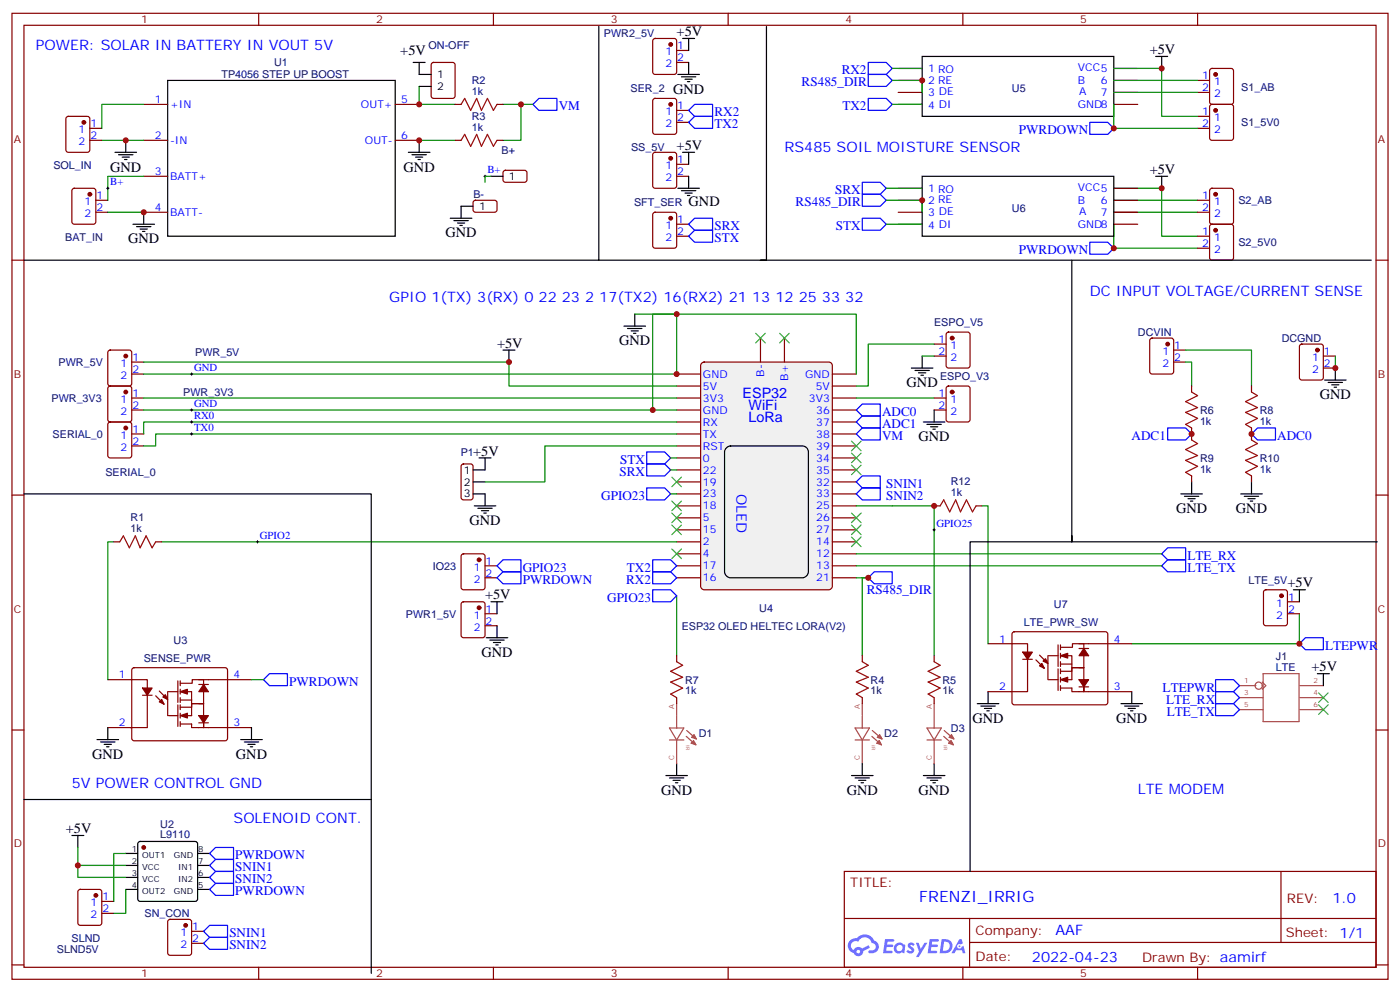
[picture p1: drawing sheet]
<svg xmlns="http://www.w3.org/2000/svg" width="412mm" height="292mm" viewBox="0 0 412 292" stroke-linecap="round" stroke-linejoin="round" font-family="sans-serif">
<g fill="none" stroke="#870000" stroke-width=".35">
<path d="M3.5 3.9h405.4v284.4h-405.4zM7.1 7.4h398.2v277.3h-398.2zM76.2 3.9v3.5M145.3 3.9v3.5M214.5 3.9v3.5M283.6 3.9v3.5M352.8 3.9v3.5M3.5 76.6h3.6M405.3 76.6h3.6M3.5 145.7h3.6M405.3 145.7h3.6M3.5 214.9h3.6"/>
<path d="M405.3 214.9h3.6M248.7 256.5h156.6v28.2h-156.6zM377.3 256.5v20.9M248.7 270.4h156.5M285.6 277.4h119.6M285.6 270.4v14.1M3.5 284h3.6M76.2 284.7v3.6M145.3 284.7v3.6M214.5 284.7v3.6M283.6 284.7v3.6M352.8 284.7v3.6"/>
<path d="M405.3 284h3.6"/>
</g>
<g fill="#5487ff">
<path d="M267.7 277.7a1.22 1.22 0 0 1 1.7 .2l-.4 .6a.47 .47 0 0 0-.3-.4 .47 .47 0 0 0-.5 .2l.1 .2a1.14 1.14 0 0 1 .8 1.8 1.14 1.14 0 0 1-1.9 0l-.2-.2 .5-.6 .7 .5a.29 .29 0 0 0 .3-.3 .29 .29 0 0 0-.2-.3 1.04 1.04 0 0 1-.6-1.7z"/>
<path d="M260.7 276.4h2.4l.3 .2-.2 .5-1.8 .1-.1 .8h1.5l.3 .4-.3 .4h-1.6l-.2 1.1h1.7l.2 .3-.2 .3-2.6 .1z"/>
<path d="M273.8 276.4h2.4l.3 .2-.1 .5-1.8 .1-.2 .8h1.6l.3 .4-.4 .4h-1.6l-.1 1.1h1.7l.2 .3-.2 .3-2.6 .1z"/>
<path d="M282.6 276.4h.7l.3 1.3-.6 .3a.69 .69 0 0 0-1 .3 .69 .69 0 0 0 .4 .9 .69 .69 0 0 0 .9-.6l.5-.2 .6 2.2h-.8l-.2-.9h-1.8l-.5 .9h-.8z"/>
<path d="M269.8 277.5h.8l.6 1.8 1.1-1.8h.9l-2.6 4.2h-.8l.9-1.5z"/>
<path d="M277.4 276.4l-.6 4.2h1.3a2.11 2.11 0 0 0 2.5-2.1 2.11 2.11 0 0 0-2.5-2.1zM278.1 277.2a1.39 1.39 0 0 1 1.7 1.4 1.39 1.39 0 0 1-1.8 1.3h-.3z"/>
<path d="M263.7 278.1a1.54 1.54 0 0 0-.1 2.1 1.54 1.54 0 0 0 2.2 .1l.6 .3 .3-2.3-.2-.3h-.4a1.49 1.49 0 0 0-2.4 .1zM264 279.1a.94 .94 0 0 1 1.8 0 .94 .94 0 0 1-1.8 0z"/>
<path d="M250.4 276.8a2.18 2.18 0 0 0 1.1 3.7 1.44 1.44 0 0 0 1.6 .9 1.44 1.44 0 0 0 1.2-1.4l2-1-.5-.8-1.9 1a1.47 1.47 0 0 0-2.4 .4 1.39 1.39 0 0 1-.7-1.9 1.39 1.39 0 0 1 2-.5 2.12 2.12 0 0 1 2.2-1.3 2.12 2.12 0 0 1 1.9 1.7 1.14 1.14 0 0 1 1.1 1.4 1.14 1.14 0 0 1-1.7 .7 .43 .43 0 0 0-.5 .4 .43 .43 0 0 0 .4 .5 1.98 1.98 0 0 0 2.5-1.2 1.98 1.98 0 0 0-1.2-2.6 3.1 3.1 0 0 0-5.3-.6l-.9 .1zM252.3 280.1a.55 .55 0 0 1 1.1 0 .55 .55 0 0 1-1.1 0z"/>
<circle cx="282.6" cy="278.5" r=".26"/>
</g>
<path d="M206.6 107l.8-.4h36.7l.9 .4 .2 .6v64.9l-.5 .9-.6 .2h-36.7l-.8-.5-.2-.6v-64.9z" fill="#f0f0f0" stroke="#870000" stroke-width=".35"/>
<g fill="none" stroke="#870000" stroke-width=".35">
<path d="M127.2 18.6l.5-.2h5.6l.7 .4 .1 9.5-.5 .6-5.9 .1-.6-.5-.1-9.4zM192.5 11.5l.5-.2h5.6l.7 .5v9.4l-.4 .7h-5.9l-.7-.5v-9.4zM199.3 14.9h3.5M199.3 18.4h3.5M19.6 34.5l.5-.2h5.7l.6 .4 .1 9.4-.5 .7h-5.9l-.6-.4-.1-9.4zM26.5 37.8h3.5M42.3 30.7h7.1M116.4 30.7h7.1M134.1 30.7h1.7M146.4 30.7h1.8M192.5 29.2l.5-.2h5.6l.7 .4v9.4l-.4 .7h-5.9l-.7-.4v-9.4zM199.3 32.5h3.5"/>
<path d="M199.3 36h3.5M264.6 30.7h7M264.6 23.7h7M264.6 27.2h7M264.6 20.1h7M328.1 30.7h7M328.1 23.7h7M328.1 27.2h7M328.1 20.1h7M352.8 37.8h3.5M352.8 23.7h3.5M352.8 27.2h3.5"/>
<path d="M352.8 34.3h3.5M356.5 30.9l.5-.2h5.7l.6 .5 .1 9.4-.5 .7h-5.9l-.6-.5-.1-9.4zM356.5 20.4l.5-.3h5.7l.6 .5 .1 9.4-.5 .7h-5.9l-.6-.4-.1-9.5zM21.4 55.6l.5-.2h5.6l.7 .5v9.4l-.4 .6-5.9 .1-.7-.5v-9.4zM26.5 41.3h3.5M28.2 58.9h3.5M42.3 41.3h7.1M42.3 51.9h7.1M116.4 41.3h7.1M134.1 41.3h1.7M139.6 59.2l.5-.3 5.9 .1 .4 .7-.1 2.3-.6 .5-5.9-.1-.5-.6v-2.1zM146.4 41.3h1.8"/>
<path d="M148.4 50.3l.5-.2 5.9 .1 .4 .6v2.4l-.7 .5-5.9-.1-.4-.6v-2.2zM192.5 45l.5-.2h5.6l.7 .5v9.4l-.4 .7h-5.9l-.7-.4v-9.5zM199.3 51.9h3.5M199.3 48.4h3.5M264.6 58.9h7M264.6 55.4h7M328.1 58.9h7M328.1 55.4h7M352.8 58.9h3.5M356.5 55.6l.5-.2h5.7l.6 .5 .1 9.4-.5 .6-5.9 .1-.6-.5-.1-9.4zM28.2 62.5h3.5M42.3 62.5h7.1"/>
<path d="M192.5 62.7l.5-.2h5.6l.7 .4v9.5l-.4 .6-5.9 .1-.7-.5v-9.4zM199.3 69.5h3.5M199.3 66h3.5M264.6 62.5h7M264.6 66h7M328.1 62.5h7M328.1 66h7M352.8 62.5h3.5M352.8 69.5h3.5M352.8 73.1h3.5M356.5 66.2l.5-.2h5.7l.6 .4 .1 9.5-.5 .6-5.9 .1-.6-.5-.1-9.4zM224 99.5v7.1"/>
<path d="M231.1 99.5v7.1M278.9 98l.5-.2h5.6l.7 .4 .1 9.4-.5 .7h-5.9l-.7-.4v-9.4zM338.9 99.7l.5-.2h5.6l.7 .4v9.5l-.4 .6-5.9 .1-.7-.5v-9.4zM32 103.3l.5-.3h5.6l.7 .5v9.4l-.5 .7h-5.8l-.7-.4-.1-9.4zM32 113.8l.5-.2h5.6l.7 .5v9.4l-.5 .7h-5.8l-.7-.4-.1-9.5zM38.8 110.1h3.5M38.8 117.2h3.5M38.8 106.6h3.5M199.3 110.1h7.1M199.3 113.6h7.1M199.3 117.2h7.1M245.2 110.1h7"/>
<path d="M245.2 113.6h7M245.2 117.2h7M275.2 117.2h3.5M275.2 101.3h3.5M275.2 104.8h3.5M278.9 113.8l.5-.2h5.6l.7 .5 .1 9.4-.5 .7h-5.9l-.7-.4v-9.5zM345.7 106.6h3.5M345.7 103h3.5M351 113.6v1.8M368.7 113.6v1.8M383 101.5l.5-.2h5.6l.7 .4v9.5l-.4 .6-5.9 .1-.7-.5v-9.4zM389.8 104.8h3.5"/>
<path d="M389.8 108.3h3.5M32 124.4l.5-.2h5.6l.7 .4v9.5l-.5 .6-5.8 .1-.7-.5-.1-9.4zM38.8 120.7h3.5M38.8 127.7h3.5M38.8 131.3h3.5M136.1 136.8l.4-.2h2.1l.7 .4v9.4l-.4 .7h-2.4l-.6-.4-.1-9.4zM199.3 120.7h7.1M199.3 124.2h7.1M199.3 127.7h7.1M199.3 131.3h7.1M199.3 134.8h7.1M199.3 138.3h7.1"/>
<path d="M245.2 120.7h7M245.2 124.2h7M245.2 127.7h7M245.2 131.3h7M245.2 134.8h7M245.2 138.3h7M275.2 120.7h3.5M351 126v3.5M368.7 126v3.5M33.5 159.5h1.8M45.9 159.5h1.7M199.3 141.9h7.1"/>
<path d="M199.3 145.4h7.1M199.3 148.9h7.1M199.3 152.4h7.1M199.3 156h7.1M199.3 159.5h7.1M245.2 141.9h7M245.2 145.4h7M245.2 148.9h7M245.2 152.4h7M245.2 156h7M245.2 159.5h7M275.2 148.9h1.7"/>
<path d="M287.5 148.9h1.8M351 140.1v1.8M368.7 140.1v1.8M136.1 163.2l.4-.2h5.7l.6 .4 .1 9.5-.5 .6-5.9 .1-.6-.5-.1-9.4zM136.1 177.3l.4-.2h5.7l.6 .5 .1 9.4-.5 .7h-5.9l-.6-.4-.1-9.5zM142.9 166.5h3.5M142.9 170.1h3.5M199.3 163h7.1M199.3 166.5h7.1M199.3 170.1h7.1M245.2 163h7M245.2 166.5h7"/>
<path d="M245.2 170.1h7M372.4 173.8l.5-.2h5.6l.7 .4v9.5l-.4 .6-5.9 .1-.7-.5v-9.4zM379.2 177.1h3.6M39 196.7l.5-.2h26.8l.5 .2 .2 .5v20.1l-.2 .5-.5 .3h-26.8l-.5-.3-.2-.5v-20.1zM142.9 180.7h3.5M142.9 184.2h3.5M199.3 193v1.8M254 193v1.8M275.2 193v1.8M291 189.5h11.7v14.1h-5M298.3 186.2l.5-.3h26.8l.5 .3 .2 .5v20.1l-.2 .5-.5 .2h-26.8l-.5-.3-.2-.4v-20.1zM301.3 194.1h2.8"/>
<path d="M305.2 194.2l2.4 2.5M306.2 192.8l2.5 2.5M308.7 193v7.1M308.9 193h2.8M311.7 189.8v6.4M311.7 196.9v6.3M312.4 190.5h3.5v-1h3.4v14.1v-3.5M312.4 193h3.3v3.5h3.6M312.4 195.5h3.3M312.4 189.8v1.4M312.4 192.3v1.4M312.4 194.8v1.4"/>
<path d="M312.4 196.9v1.4M312.4 199.4v1.4M315.7 196.5v3.6h-2.8M317.9 189.5h15.5M317.9 196.5h1.4M317.9 190.9h2.8M319.3 196.5h-3.6v1.1h-3.3M379.2 180.7h3.6M31.7 200.1h11.7v14.1h-4.9M31.7 214.2h7.1M42 204.6h2.8M45.9 204.8l2.4 2.5"/>
<path d="M46.9 203.4l2.5 2.5M49.4 203.6v7M49.6 203.6h2.8M49.6 210.6h2.8M52.4 200.4v6.4M52.4 207.5v6.3M53.1 201.1h3.5v-1h3.4v14.1v-3.6M53.1 203.6h3.3v3.5h3.6M53.1 213.1h3.3v1.1h17.7M53.1 206.1h3.3M53.1 200.4v1.4M53.1 202.9v1.4"/>
<path d="M53.1 205.4v1.4M53.1 207.5v1.4M53.1 209.9v1.4M53.1 212.4v1.4M56.4 207.1v3.5h-2.8M58.6 200.1h15.5M58.6 207.1h1.4M58.6 201.5h2.8M58.6 212.8h2.8M60 207.1h-3.6v1.1h-3.3M199.3 205.4v1.7M254 205.4v1.7"/>
<path d="M275.2 205.4v1.7M291 203.6h7.1M308.9 200.1h2.8M312.4 202.5h3.3v1.1h17.7M312.4 201.8v1.4M317.9 202.2h2.8M23.2 262l.4-.2h5.7l.6 .4 .1 9.5-.5 .6-5.9 .1-.6-.5-.1-9.4zM30 265.3h3.5M30 268.9h3.5M49.6 270.8l.5-.2h5.6l.7 .4v9.5l-.4 .6-5.9 .1-.7-.5v-9.4zM56.4 274.1h3.6M56.4 277.7h3.6"/>
</g>
<g fill="none" stroke="#000" stroke-width=".35">
<path d="M121.7 18.4h3.5M123.5 18.4v3.5h3.5M176.4 7.8v68.8h-169.3M201.1 11.3h3.5M202.8 11.3v3.6M202.8 18.4v3.5M225.8 7.8v68.8h178.1M271.6 16.6h56.5v17.7h-56.5zM340.4 16.6h3.6M342.2 16.6v3.5M49.4 23.7h67v45.8h-67zM123.5 25.4h3.5"/>
<path d="M199.7 21.9h6.3M200.7 22.6h4.3M201.8 23.3h2.1M202.5 24h.7M33.9 44.8h6.3M34.9 45.5h4.3M36 46.2h2.1M36.7 47h.7M37 41.3v3.5M120.3 44.8h6.3M121.4 45.5h4.2M122.4 46.2h2.1"/>
<path d="M123.1 47h.7M123.5 41.3v3.5M144.6 51.9h3.6M199.7 55.4h6.3M200.7 56.1h4.3M201.1 44.8h3.5M201.8 56.8h2.1M202.5 57.5h.7M202.8 44.8v3.6M202.8 51.9v3.5M271.6 51.9h56.5v17.6h-56.5zM340.4 51.9h3.6"/>
<path d="M342.2 51.9v3.5M39.2 66h6.3M40.2 66.7h4.2M41.3 67.4h2.1M42 68.1h.7M42.3 62.5v3.5M132.6 64.2h6.4M133.7 64.9h4.2M134.8 65.7h2.1M135.5 66.4h.7M139.3 60.7h-3.5v3.5M176.4 76.6h49.4h-1.8"/>
<path d="M315.7 76.6v82.9v-1.8M183.8 96h6.3M184.9 96.7h4.2M185.9 97.4h2.1M186.6 98.1h.7M187 92.5v3.5M148.2 103h3.5M149.9 103v3.6M268.5 108.3h6.3M269.5 109h4.3M270.6 109.7h2.1M271.3 110.5h.7"/>
<path d="M271.6 104.8v3.5M390.2 111.9h6.3M391.2 112.6h4.3M392.3 113.3h2.1M393 114h.7M393.3 108.3v3.6M141.1 134.8h3.5M142.9 134.8v3.5h-3.6M214 131.8l1.2-.5h21.2a1.76 1.76 0 0 1 1.7 1.7v35.3a1.89 1.89 0 0 1-1.7 1.8h-21.2a1.89 1.89 0 0 1-1.8-1.8v-35.3zM272 124.2h6.3M273 124.9h4.3M274.1 125.6h2.1"/>
<path d="M274.8 126.3h.7M275.2 120.7v3.5M7.1 145.4h102.3v89.9h-102.3M139.3 141.9h3.6M139.3 145.4h3.6v3.5M139.7 148.9h6.3M140.8 149.6h4.2M141.8 150.3h2.1M142.5 151h.7M347.8 145.4h6.4M348.9 146.1h4.2M350 146.8h2.1"/>
<path d="M350.7 147.5h.7M351 141.9v3.5M365.5 145.4h6.3M366.5 146.1h4.3M367.6 146.8h2.1M368.3 147.5h.7M368.7 141.9v3.5M405.7 159.5h-119.9v97M144.6 177.1h3.6M146.4 177.1v3.6M381 173.6h3.5M382.8 173.6v3.5"/>
<path d="M143.2 187.7h6.4M144.3 188.4h4.2M145.3 189.1h2.2M146 189.8h.8M146.4 184.2v3.5M388.1 198.3h3.5M389.8 198.3v3.5M28.6 217.7h6.3M29.6 218.4h4.3M30.7 219.1h2.1M31.4 219.8h.7M31.7 214.2v3.5"/>
<path d="M70.9 217.7h6.4M72 218.4h4.2M73 219.1h2.1M73.7 219.8h.7M74.1 214.2v3.5M287.9 207.1h6.3M288.9 207.8h4.3M290 208.5h2.1M290.7 209.2h.7M291 203.6v3.5M330.2 207.1h6.3M331.3 207.8h4.2"/>
<path d="M332.3 208.5h2.1M333 209.2h.7M333.4 203.6v3.5M109.4 235.3v51.2M196.1 228.3h6.4M197.2 229h4.2M198.3 229.7h2.1M199 230.4h.7M199.3 224.8v3.5M250.8 228.3h6.4M251.9 229h4.2M252.9 229.7h2.2"/>
<path d="M253.6 230.4h.8M254 224.8v3.5M272 228.3h6.3M273 229h4.3M274.1 229.7h2.1M274.8 230.4h.7M275.2 224.8v3.5M21.2 245.9h3.5M22.9 245.9v3.5M37 251.2h3.6M37 254.7h3.6M37 258.3h3.6"/>
<path d="M40.8 247.9l.5-.2h16.2l.5 .2 .2 .5v16.2l-.2 .5-.5 .2h-16.2l-.5-.2-.2-.5v-16.2zM58.2 251.2h3.5M58.2 254.7h3.5M58.2 258.3h3.5M37 261.8h3.6M58.2 261.8h3.5"/>
</g>
<g fill="#870000" stroke="#870000" stroke-width=".35">
<path d="M42 202.5h2.8l-1.4 2.1z"/>
<path d="M46.9 206.6l.7-.7 .7 1.4z"/>
<path d="M48 205.2l.7-.7 .7 1.4z"/>
<path d="M53.1 203.6l2.1-.7v1.4z"/>
<path d="M53.1 210.6l2.1-.7v1.4z"/>
<path d="M60 201.5l1.4 2.1h-2.8z"/>
<path d="M58.6 210.6h2.8l-1.4 2.2z"/>
<path d="M301.3 191.9h2.8l-1.4 2.2z"/>
<path d="M306.9 195.3l.7 1.4-1.4-.7z"/>
<path d="M307.3 194.6l.7-.7 .7 1.4z"/>
<path d="M312.4 193l2.1-.7v1.4z"/>
<path d="M312.4 200.1l2.1-.7v1.4z"/>
<path d="M319.3 190.9l1.4 2.1h-2.8z"/>
<path d="M317.9 200.1h2.8l-1.4 2.1z"/>
<circle cx="37" cy="104.8" r=".53"/>
<circle cx="280.5" cy="99.5" r=".53"/>
<circle cx="37" cy="115.4" r=".53"/>
<circle cx="37" cy="126" r=".53"/>
<circle cx="26.5" cy="57.2" r=".53"/>
<circle cx="24.7" cy="36" r=".53"/>
<circle cx="280.5" cy="115.4" r=".53"/>
<circle cx="377.5" cy="175.4" r=".53"/>
<circle cx="358.1" cy="32.5" r=".53"/>
<circle cx="358.1" cy="21.9" r=".53"/>
<circle cx="358.1" cy="57.2" r=".53"/>
<circle cx="358.1" cy="67.8" r=".53"/>
<circle cx="42.3" cy="249.4" r=".53"/>
<circle cx="28.2" cy="263.6" r=".53"/>
<circle cx="344" cy="101.3" r=".53"/>
<circle cx="388.1" cy="103" r=".53"/>
<circle cx="197.6" cy="30.7" r=".53"/>
<circle cx="197.6" cy="13.1" r=".53"/>
<circle cx="197.6" cy="46.6" r=".53"/>
<circle cx="197.6" cy="64.2" r=".53"/>
<circle cx="141.1" cy="164.8" r=".53"/>
<circle cx="141.1" cy="178.9" r=".53"/>
<circle cx="54.7" cy="272.4" r=".53"/>
</g>
<g fill="none" stroke="#a64a4a" stroke-width=".35">
<path d="M372.1 198.3h10.6v14.1h-10.6zM197.2 214.3h4.2l-2.1 3.5zM197.2 217.8h4.2M199.3 207.1v3.5M199.3 210.8v3.5M199.3 217.8v7M202.1 216.8l2.9 2.4M202.3 215l2.8 2.5M203.6 218.8l.7-.8 .7 1.2M203.6 218.8l1.4 .4M203.8 217l.6-.7 .7 1.2M203.8 217l1.3 .5"/>
<path d="M204.2 218.2l.2 .4M204.3 216.5l.2 .3M204.6 218.6v.2h-1M204.8 216.9v.2l-1-.1M251.9 214.3h4.2l-2.1 3.5zM251.9 217.8h4.2M254 207.1v3.5M254 210.8v3.5M254 217.8v7M256.8 216.8l2.8 2.4M257 215l2.8 2.5M258.3 218.8l.7-.8 .6 1.2"/>
<path d="M258.3 218.8l1.3 .4M258.4 217l.7-.7 .7 1.2M258.4 217l1.4 .5M258.9 218.2l.2 .4M259 216.5l.2 .3M259.3 218.6v.2h-1M259.5 216.9v.2l-1.1-.1M273 214.3h4.3l-2.1 3.5zM273 217.8h4.3M275.2 207.1v3.5M275.2 210.8v3.5M275.2 217.8v7"/>
<path d="M278 216.8l2.8 2.4M278.1 215l2.9 2.5M279.5 218.8l.6-.8 .7 1.2M279.5 218.8l1.3 .4M279.6 217l.7-.7 .7 1.2M279.6 217l1.4 .5M280 218.2l.2 .4M280.2 216.5l.2 .3M280.5 218.6v.2h-1M280.6 216.9v.2l-1-.1M365.1 201.8h4.9M365.1 205.4h7"/>
<path d="M365.1 208.9h7M371.8 200.8l1.1 1-1.1 1.1M382.9 201.8h6.9M382.9 205.4h6.9M382.9 208.9h6.9"/>
<circle cx="370.8" cy="201.8" r="1.06"/>
</g>
<g fill="none" stroke="#008700" stroke-width=".35">
<path d="M42.3 30.7h-12.3v7.1M123.5 25.4v5.3h10.6M148.2 30.7h8.8M153.5 30.7v10.6h-5.3M262.8 23.7h8.8v3.5M262.8 20.1h8.8M262.8 30.7h8.8M328.1 20.1h14.1v14.2h10.6M328.1 30.7v7.1h24.7M328.1 23.7h24.7M328.1 27.2h24.7M30 41.3h12.3"/>
<path d="M42.3 51.9h-10.6v7M123.5 41.3h10.6M144.6 51.9h-1.7v1.8M261.1 58.9h10.5v3.6M261.1 55.4h10.5M328.1 55.4h14.1v14.1h10.6M328.1 58.9h24.7M31.7 62.5h10.6M261.1 66h10.5M328.1 62.5h24.7M328.1 66v7.1h24.7M187 92.5h12.3v17.6h-157"/>
<path d="M42.3 106.6h107.6v7h49.4M42.3 117.2h157M252.2 110.1v-17.6h-59.9v28.2h7M252.2 117.2h23M271.6 104.8h3.6M275.2 101.3h-19.4v12.3h-3.6M349.2 106.6h1.8v7M349.2 103h19.5v10.6M393.3 104.8v3.5M42.3 120.7h150M197.6 138.3h1.7M197.6 134.8h1.7"/>
<path d="M199.3 124.2h-157v3.5M199.3 131.3h-38.8v10.6h-17.6M199.3 127.7h-153.4v3.6h-3.6M33.5 159.5h-1.8v40.6M47.6 159.5h151.7M197.6 145.4h1.7M252.2 148.9h23v44.1M289.3 148.9h1.7v40.6M199.3 175.4v17.6M252.2 170.1h3.6h-1.8v22.9M252.2 163h90M252.2 166.5h90"/>
<path d="M382.8 180.7v8.8h-49.4M74.1 200.1h3.5M22.9 249.4v5.3h14.1M22.9 254.7v3.6h14.1M37 251.2h-3.5v14.1M37 261.8v7.1h-3.5"/>
</g>
<g fill="none" stroke="#00f" stroke-width=".35">
<path d="M255.8 18.4h5.3l1.7 1.7-1.7 1.8h-5.3zM158.7 29h5.3v3.5h-5.3l-1.7-1.8zM202.8 32.5l1.8-1.8h5.3v3.6h-5.3zM204.6 34.3h5.3v3.5h-5.3l-1.8-1.8zM255.8 29h5.3l1.7 1.7-1.7 1.8h-5.3zM255.8 21.9h5.3l1.7 1.8-1.7 1.7h-5.3zM321 36h5.3l1.8 1.8-1.8 1.7h-5.3zM254 57.2h5.3l1.8 1.7-1.8 1.8h-5.3zM254 53.7h5.3l1.8 1.7-1.8 1.8h-5.3zM204.6 64.2h5.3v3.6h-5.3l-1.8-1.8zM204.6 67.8h5.3v3.5h-5.3l-1.8-1.8zM254 64.2h5.3l1.8 1.8-1.8 1.8h-5.3z"/>
<path d="M321 71.3h5.3l1.8 1.8-1.8 1.7h-5.3zM254 118.9h5.3v3.5h-5.3l-1.8-1.7zM190.5 133h5.3l1.8 1.8-1.8 1.8h-5.3zM190.5 136.6h5.3l1.8 1.7-1.8 1.8h-5.3zM254 126h5.3v3.5h-5.3l-1.8-1.8zM254 122.4h5.3v3.6h-5.3l-1.8-1.8zM344 126h5.2l1.8 1.7-1.8 1.8h-5.2zM370.4 126h5.3v3.5h-5.3l-1.7-1.8zM190.5 143.6h5.3l1.8 1.8-1.8 1.7h-5.3zM254 143.6h5.3v3.5h-5.3l-1.8-1.7zM254 140.1h5.3v3.5h-5.3l-1.8-1.7zM148.2 164.8h5.3v3.5h-5.3l-1.8-1.8z"/>
<path d="M148.2 168.3h5.3v3.5h-5.3l-1.8-1.7zM192.3 164.8h5.3l1.7 1.7-1.7 1.8h-5.3zM192.3 168.3h5.3l1.7 1.8-1.7 1.7h-5.3zM192.3 173.6h5.3l1.7 1.8-1.7 1.7h-5.3zM257.5 168.3h5.3v3.5h-5.3l-1.7-1.7zM344 164.8h5.2v3.5h-5.2l-1.8-1.8zM344 161.3h5.2v3.5h-5.2l-1.8-1.8zM79.4 198.3h5.3v3.5h-5.3l-1.8-1.7zM384.5 187.7h5.3v3.5h-5.3l-1.7-1.7zM358.1 200.1h5.3l1.7 1.7-1.7 1.8h-5.3zM358.1 207.1h5.3l1.7 1.8-1.7 1.7h-5.3zM358.1 203.6h5.3l1.7 1.8-1.7 1.7h-5.3z"/>
<path d="M61.7 251.2l1.8-1.8h5.3v3.6h-5.3zM61.7 258.3l1.8-1.8h5.3v3.5h-5.3zM63.5 253h5.3v3.5h-5.3l-1.8-1.8zM61.7 275.9h5.3v3.5h-5.3l-1.7-1.7zM61.7 272.4h5.3v3.5h-5.3l-1.7-1.8zM63.5 260h5.3v3.6h-5.3l-1.8-1.8z"/>
</g>
<g fill="none" stroke="#3c3" stroke-width=".35">
<path d="M222.6 98.1l2.8 2.8M225.4 98.1l-2.8 2.8M229.7 98.1l2.8 2.8M232.5 98.1l-2.8 2.8M250.8 129.9l2.8 2.8M250.8 133.4l2.8 2.8M250.8 136.9l2.8 2.8M253.6 129.9l-2.8 2.8M253.6 133.4l-2.8 2.8M253.6 136.9l-2.8 2.8M197.9 147.5l2.8 2.8M197.9 151l2.8 2.8"/>
<path d="M197.9 154.6l2.8 2.8M197.9 140.4l2.8 2.9M200.7 147.5l-2.8 2.8M200.7 151l-2.8 2.8M200.7 154.6l-2.8 2.8M200.7 140.4l-2.8 2.9M250.8 151l2.8 2.8M250.8 154.6l2.8 2.8M250.8 158.1l2.8 2.8M253.6 151l-2.8 2.8M253.6 154.6l-2.8 2.8M253.6 158.1l-2.8 2.8"/>
<path d="M197.9 161.6l2.8 2.8M200.7 161.6l-2.8 2.8M388.4 203.9l2.8 2.9M388.4 207.5l2.8 2.8M391.2 203.9l-2.8 2.9M391.2 207.5l-2.8 2.8"/>
</g>
<g fill="none" stroke="#000" stroke-width=".29">
<path d="M31.4 55.4h.7M31.7 55.1v.7M142.5 51.9h.7M142.9 51.5v.7M56.1 110.1h.7M56.4 109.7v.8M56.1 124.2h.7M56.1 127.7h.7M56.1 120.7h.7M56.4 120.3v.7M56.4 123.9v.7M56.4 127.4v.7"/>
<path d="M75.5 159.5h.7M75.8 159.1v.7M274.8 156h.7M275.2 155.6v.7"/>
</g>
<path d="M135.8 30.7l1.1-1.7 1.7 3.5 1.8-3.5 1.4 3.5 1.8-3.5 1.7 3.5 1.1-1.8M135.8 41.3l1.1-1.8 1.7 3.6 1.8-3.6 1.4 3.6 1.8-3.6 1.7 3.6 1.1-1.8M351 115.4l1.8 1.1-3.6 1.7 3.6 1.8-3.6 1.4 3.6 1.8-3.6 1.7 1.8 1.1M368.7 115.4l1.7 1.1-3.5 1.7 3.5 1.8-3.5 1.4 3.5 1.8-3.5 1.7 1.8 1.1M351 129.5l1.8 1.1-3.6 1.7 3.6 1.8-3.6 1.4 3.6 1.8-3.6 1.7 1.8 1.1M368.7 129.5l1.7 1.1-3.5 1.7 3.5 1.8-3.5 1.4 3.5 1.8-3.5 1.7 1.8 1.1M35.3 159.5l1-1.8 1.8 3.6 1.8-3.6 1.4 3.6 1.7-3.6 1.8 3.6 1.1-1.8M276.9 148.9l1.1-1.8 1.8 3.6 1.7-3.6 1.4 3.6 1.8-3.6 1.8 3.6 1-1.8M199.3 194.8l1.8 1-3.5 1.8 3.5 1.8-3.5 1.4 3.5 1.7-3.5 1.8 1.7 1.1M254 194.8l1.8 1-3.6 1.8 3.6 1.8-3.6 1.4 3.6 1.7-3.6 1.8 1.8 1.1M275.2 194.8l1.7 1-3.5 1.8 3.5 1.8-3.5 1.4 3.5 1.7-3.5 1.8 1.8 1.1" fill="none" stroke="#a10000" stroke-width=".35"/>
<g fill="#c00">
<circle cx="149.9" cy="106.6" r=".88"/>
<circle cx="192.3" cy="120.7" r=".88"/>
<circle cx="37" cy="41.3" r=".88"/>
<circle cx="42.3" cy="62.5" r=".88"/>
<circle cx="199.3" cy="92.5" r=".88"/>
<circle cx="199.3" cy="110.1" r=".88"/>
<circle cx="123.5" cy="41.3" r=".88"/>
<circle cx="342.2" cy="20.1" r=".88"/>
<circle cx="342.2" cy="55.4" r=".88"/>
<circle cx="255.8" cy="170.1" r=".88"/>
<circle cx="328.1" cy="37.8" r=".88"/>
<circle cx="328.1" cy="73.1" r=".88"/>
<circle cx="382.8" cy="189.5" r=".88"/>
<circle cx="22.9" cy="254.7" r=".88"/>
<circle cx="153.5" cy="30.7" r=".88"/>
<circle cx="393.3" cy="108.3" r=".88"/>
<circle cx="271.6" cy="58.9" r=".88"/>
<circle cx="271.6" cy="23.7" r=".88"/>
<circle cx="275.2" cy="148.9" r=".88"/>
<circle cx="351" cy="127.7" r=".88"/>
<circle cx="368.7" cy="127.7" r=".88"/>
<circle cx="123.5" cy="30.7" r=".88"/>
</g>
<text font-size="4.6" fill="#00f" x="270.8" y="265.5">FRENZI_IRRIG</text>
<g font-size="4.2">
<text x="199.3" y="10.6">+5V</text>
<text x="117.9" y="16.3">+5V</text>
<text x="338.7" y="15.9">+5V</text>
<text x="198.3" y="27.6">GND</text>
<text x="199.3" y="44.1">+5V</text>
<text x="32.5" y="50.5">GND</text>
<text x="118.9" y="50.5">GND</text>
<text x="338.7" y="51.2">+5V</text>
<text x="202.8" y="60.7">GND</text>
<text x="37.7" y="71.6">GND</text>
<text x="131.2" y="69.9">GND</text>
<text x="182.4" y="101.6">GND</text>
<text x="146.4" y="102.3">+5V</text>
<text x="267.1" y="114">GND</text>
<text x="388.8" y="117.5">GND</text>
<text x="270.6" y="129.9">GND</text>
<text x="139.3" y="134.1">+5V</text>
<text x="138.3" y="154.6">GND</text>
<text x="346.4" y="151">GND</text>
<text x="364.1" y="151">GND</text>
<text x="379.2" y="172.9">+5V</text>
<text x="142.9" y="176.4">+5V</text>
<text x="141.8" y="193.4">GND</text>
<text x="386.3" y="197.6">+5V</text>
<text x="286.5" y="212.8">GND</text>
<text x="328.8" y="212.8">GND</text>
<text x="27.2" y="223.3">GND</text>
<text x="69.5" y="223.3">GND</text>
<text x="194.7" y="233.9">GND</text>
<text x="249.4" y="233.9">GND</text>
<text x="270.6" y="233.9">GND</text>
<text x="19.4" y="245.2">+5V</text>
</g>
<g font-size="4.2" fill="#00f">
<text x="10.6" y="14.9">POWER: SOLAR IN BATTERY IN VOUT 5V</text>
<text x="231.1" y="44.8">RS485 SOIL MOISTURE SENSOR</text>
<text x="114.7" y="88.9">GPIO 1(TX) 3(RX) 0 22 23 2 17(TX2) 16(RX2) 21 13 12 25 33 32</text>
<text x="321" y="87.2">DC INPUT VOLTAGE/CURRENT SENSE</text>
<text x="218.7" y="117.2">ESP32</text>
<text x="220.5" y="124.2">LoRa</text>
<text x="220.5" y="120.7">WiFi</text>
<text x="217" y="145.4" transform="rotate(90 217 145.4)">OLED</text>
<text x="21.2" y="231.8">5V POWER CONTROL GND</text>
<text x="335.1" y="233.6">LTE MODEM</text>
<text x="68.8" y="242.4">SOLENOID CONT.</text>
<text x="392.5" y="265.8">1.0</text>
<text x="310.9" y="275.3">AAF</text>
<text x="304" y="283.1">2022-04-23</text>
</g>
<g font-size="3.9" fill="#00f">
<text x="247.9" y="21.9">RX2</text>
<text x="236.1" y="25.4">RS485_DIR</text>
<text x="164.6" y="32.5">VM</text>
<text x="210.4" y="34.3">RX2</text>
<text x="248.1" y="32.5">TX2</text>
<text x="210.4" y="37.8">TX2</text>
<text x="300.1" y="39.5">PWRDOWN</text>
<text x="246" y="57.2">SRX</text>
<text x="234.4" y="60.7">RS485_DIR</text>
<text x="210.4" y="67.8">SRX</text>
<text x="210.4" y="71.3">STX</text>
<text x="246.2" y="67.8">STX</text>
<text x="300.1" y="74.8">PWRDOWN</text>
<text x="259.8" y="122.4">ADC0</text>
<text x="259.8" y="126">ADC1</text>
<text x="259.8" y="129.5">VM</text>
<text x="333.3" y="129.5">ADC1</text>
<text x="376.2" y="129.5">ADC0</text>
<text x="182.7" y="136.6">STX</text>
<text x="182.5" y="140.1">SRX</text>
<text x="261.1" y="143.6">SNIN1</text>
<text x="177.1" y="147.1">GPIO23</text>
<text x="261.1" y="147.1">SNIN2</text>
<text x="349.8" y="164.8">LTE_RX</text>
<text x="154" y="168.3">GPIO23</text>
<text x="154" y="171.8">PWRDOWN</text>
<text x="184.4" y="171.8">RX2</text>
<text x="184.6" y="168.3">TX2</text>
<text x="349.8" y="168.3">LTE_TX</text>
<text x="178.9" y="177.1">GPIO23</text>
<text x="255.3" y="174.9">RS485_DIR</text>
<text x="390.3" y="191.2">LTEPWR</text>
<text x="85.2" y="201.8">PWRDOWN</text>
<text x="342.5" y="203.6">LTEPWR</text>
<text x="343.5" y="207.1">LTE_RX</text>
<text x="343.7" y="210.6">LTE_TX</text>
<text x="69.3" y="253">PWRDOWN</text>
<text x="69.3" y="256.5">SNIN1</text>
<text x="69.3" y="263.6">PWRDOWN</text>
<text x="69.3" y="260">SNIN2</text>
<text x="67.6" y="275.9">SNIN1</text>
<text x="67.6" y="279.4">SNIN2</text>
</g>
<g font-size="3.9" fill="#800">
<text x="250.5" y="261.1">TITLE:</text>
<text x="379.1" y="265.8">REV:</text>
<text x="287.4" y="275.3">Company:</text>
<text x="378.7" y="275.9">Sheet: 1/1</text>
<text x="287.4" y="283">Date:</text>
<text x="336.4" y="283.1">Drawn By: aamirf</text>
</g>
<g font-size="3.2" fill="#800">
<text x="41.6" y="6.9">1</text>
<text x="110.8" y="6.9">2</text>
<text x="179.9" y="6.9">3</text>
<text x="249.1" y="6.9">4</text>
<text x="318.2" y="6.9">5</text>
<text x="4.1" y="42">A</text>
<text x="405.9" y="42">A</text>
<text x="4.1" y="111.2">B</text>
<text x="405.9" y="111.2">B</text>
<text x="4.1" y="180.3">C</text>
<text x="405.9" y="180.3">C</text>
<text x="4.1" y="249.4">D</text>
<text x="405.9" y="249.4">D</text>
<text x="41.6" y="287.7">1</text>
<text x="110.8" y="287.7">2</text>
<text x="179.9" y="287.7">3</text>
<text x="249.1" y="287.7">4</text>
<text x="318.2" y="287.7">5</text>
</g>
<g font-size="3.2" fill="#000080">
<text x="177.9" y="10.8">PWR2_5V</text>
<text x="126.2" y="14.3">ON-OFF</text>
<text x="65.2" y="23">TP4056 STEP UP BOOST</text>
<text x="80.8" y="19.4">U1</text>
<text x="139" y="27.9">1k</text>
<text x="139" y="24.7">R2</text>
<text x="185.7" y="27.2">SER_2</text>
<text x="298.1" y="27.2">U5</text>
<text x="365.6" y="26.6">S1_AB</text>
<text x="139" y="35.3">R3</text>
<text x="139" y="38.5">1k</text>
<text x="365.6" y="37.2">S1_5V0</text>
<text x="147.8" y="45.5">B+</text>
<text x="185.9" y="44.3">SS_5V</text>
<text x="15.7" y="49.6">SOL_IN</text>
<text x="139.5" y="58.3">B-</text>
<text x="186.8" y="60.7">SFT_SER</text>
<text x="298.1" y="62.5">U6</text>
<text x="364.8" y="60.2">S2_AB</text>
<text x="19.2" y="70.8">BAT_IN</text>
<text x="364.8" y="72.5">S2_5V0</text>
<text x="275.2" y="96">ESPO_V5</text>
<text x="335.2" y="98.9">DCVIN</text>
<text x="377.5" y="100.7">DCGND</text>
<text x="17.3" y="107.7">PWR_5V</text>
<text x="57.5" y="104.8">PWR_5V</text>
<text x="276.9" y="111.9">ESPO_V3</text>
<text x="15.2" y="118.4">PWR_3V3</text>
<text x="54" y="116.7">PWR_3V3</text>
<text x="353.5" y="125">1k</text>
<text x="353.5" y="121.8">R6</text>
<text x="371.1" y="125">1k</text>
<text x="371.1" y="121.8">R8</text>
<text x="15.5" y="128.9">SERIAL_0</text>
<text x="135.7" y="134.3">P1</text>
<text x="353.5" y="135.9">R9</text>
<text x="371.1" y="135.9">R10</text>
<text x="31" y="140.1">SERIAL_0</text>
<text x="280.1" y="142.9">R12</text>
<text x="353.5" y="139.1">1k</text>
<text x="371.1" y="139.1">1k</text>
<text x="280.1" y="146.1">1k</text>
<text x="38.5" y="153.5">R1</text>
<text x="38.5" y="156.7">1k</text>
<text x="127.5" y="167.7">IO23</text>
<text x="367.8" y="171.8">LTE_5V</text>
<text x="310.4" y="178.9">U7</text>
<text x="119.6" y="181.8">PWR1_5V</text>
<text x="200.8" y="185.3">ESP32 OLED HELTEC LORA(V2)</text>
<text x="223.7" y="180">U4</text>
<text x="301.6" y="184.2">LTE_PWR_SW</text>
<text x="51.2" y="189.5">U3</text>
<text x="42.3" y="194.8">SENSE_PWR</text>
<text x="375.9" y="197.4">LTE</text>
<text x="375.9" y="194.2">J1</text>
<text x="201.8" y="201.2">R7</text>
<text x="256.5" y="201.2">R4</text>
<text x="277.6" y="201.2">R5</text>
<text x="201.8" y="204.4">1k</text>
<text x="256.5" y="204.4">1k</text>
<text x="277.6" y="204.4">1k</text>
<text x="280.1" y="215.4">D3</text>
<text x="205.8" y="217.1">D1</text>
<text x="260.5" y="217.1">D2</text>
<text x="47.2" y="243.6">U2</text>
<text x="47.2" y="246.6">L9110</text>
<text x="42.6" y="270">SN_CON</text>
<text x="16.8" y="280.6">SLND5V</text>
<text x="21.1" y="277.2">SLND</text>
</g>
<g font-size="3.2" fill="#00f">
<text x="196" y="16.3">1</text>
<text x="199.5" y="14.5">1</text>
<text x="196" y="19.8">2</text>
<text x="199.5" y="18">2</text>
<text x="273.4" y="21.2">1 RO</text>
<text x="317.5" y="20.8">VCC5</text>
<text x="354.1" y="23.3">1</text>
<text x="273.4" y="24.7">2 RE</text>
<text x="273.4" y="28.3">3 DE</text>
<text x="317.5" y="24.7">B</text>
<text x="317.9" y="27.9">A</text>
<text x="324.3" y="24.7">6</text>
<text x="324.3" y="28.3">7</text>
<text x="354.1" y="26.8">2</text>
<text x="357.6" y="25.1">1</text>
<text x="357.6" y="28.6">2</text>
<text x="45.6" y="30.4">1</text>
<text x="50.1" y="31.8">+IN</text>
<text x="106.3" y="31.8">OUT+</text>
<text x="118.2" y="30.4">5</text>
<text x="196" y="33.9">1</text>
<text x="199.5" y="32.1">1</text>
<text x="199.5" y="35.7">2</text>
<text x="273.4" y="32.1">4 DI</text>
<text x="317.5" y="31.8">GND8</text>
<text x="354.1" y="33.9">1</text>
<text x="357.6" y="35.7">1</text>
<text x="23.1" y="39.2">1</text>
<text x="26.6" y="37.4">1</text>
<text x="26.6" y="41">2</text>
<text x="45.6" y="41">2</text>
<text x="118.2" y="41">6</text>
<text x="196" y="37.4">2</text>
<text x="354.1" y="37.4">2</text>
<text x="357.6" y="39.2">2</text>
<text x="23.1" y="42.7">2</text>
<text x="50.1" y="42.4">-IN</text>
<text x="107.5" y="42.4">OUT-</text>
<text x="45.6" y="51.5">3</text>
<text x="50.1" y="53">BATT+</text>
<text x="143.6" y="51">B+</text>
<text x="196" y="49.8">1</text>
<text x="196" y="53.3">2</text>
<text x="199.5" y="48">1</text>
<text x="199.5" y="51.5">2</text>
<text x="28.4" y="58.6">1</text>
<text x="32.5" y="54.5">B+</text>
<text x="273.4" y="56.5">1 RO</text>
<text x="317.5" y="56.1">VCC5</text>
<text x="354.1" y="58.6">1</text>
<text x="24.9" y="60.4">1</text>
<text x="24.9" y="63.9">2</text>
<text x="28.4" y="62.1">2</text>
<text x="45.6" y="62.1">4</text>
<text x="50.1" y="63.5">BATT-</text>
<text x="199.5" y="65.7">1</text>
<text x="273.4" y="60">2 RE</text>
<text x="273.4" y="63.5">3 DE</text>
<text x="317.5" y="60">B</text>
<text x="317.9" y="63.2">A</text>
<text x="324.3" y="60">6</text>
<text x="324.3" y="63.5">7</text>
<text x="354.1" y="62.1">2</text>
<text x="357.6" y="60.4">1</text>
<text x="357.6" y="63.9">2</text>
<text x="196" y="67.4">1</text>
<text x="196" y="70.9">2</text>
<text x="199.5" y="69.2">2</text>
<text x="273.4" y="67.4">4 DI</text>
<text x="317.5" y="67.1">GND8</text>
<text x="354.1" y="69.2">1</text>
<text x="357.6" y="70.9">1</text>
<text x="354.1" y="72.7">2</text>
<text x="357.6" y="74.5">2</text>
<text x="276.5" y="100.9">1</text>
<text x="35.5" y="108">1</text>
<text x="39" y="106.2">1</text>
<text x="276.5" y="104.5">2</text>
<text x="280" y="102.7">1</text>
<text x="280" y="106.2">2</text>
<text x="342.4" y="104.5">1</text>
<text x="342.4" y="108">2</text>
<text x="345.9" y="102.7">1</text>
<text x="345.9" y="106.2">2</text>
<text x="386.5" y="106.2">1</text>
<text x="390" y="104.5">1</text>
<text x="390" y="108">2</text>
<text x="35.5" y="111.5">2</text>
<text x="39" y="109.7">2</text>
<text x="57.1" y="109.2">GND</text>
<text x="207.1" y="111.2">GND</text>
<text x="225.1" y="110.9" transform="rotate(-90 225.1 110.9)">B-</text>
<text x="232.1" y="112.1" transform="rotate(-90 232.1 112.1)">B+</text>
<text x="237.2" y="111.2">GND</text>
<text x="386.5" y="109.7">2</text>
<text x="35.5" y="118.6">1</text>
<text x="39" y="116.8">1</text>
<text x="57.1" y="119.8">GND</text>
<text x="207.1" y="114.7">5V</text>
<text x="207.1" y="118.2">3V3</text>
<text x="238.3" y="118.2">3V3</text>
<text x="240.3" y="114.7">5V</text>
<text x="276.5" y="116.8">1</text>
<text x="280" y="118.6">1</text>
<text x="35.5" y="122.1">2</text>
<text x="39" y="120.3">2</text>
<text x="57.1" y="123.3">RX0</text>
<text x="207.1" y="121.7">GND</text>
<text x="207.1" y="125.3">RX</text>
<text x="240.4" y="121.7">36</text>
<text x="240.4" y="125.3">37</text>
<text x="276.5" y="120.3">2</text>
<text x="280" y="122.1">2</text>
<text x="35.5" y="129.2">1</text>
<text x="39" y="127.4">1</text>
<text x="39" y="130.9">2</text>
<text x="57.1" y="126.9">TX0</text>
<text x="207.1" y="128.8">TX</text>
<text x="240.4" y="128.8">38</text>
<text x="35.5" y="132.7">2</text>
<text x="207.1" y="132.3">RST</text>
<text x="207.1" y="135.9">0</text>
<text x="240.4" y="132.3">39</text>
<text x="240.4" y="135.9">34</text>
<text x="207.1" y="142.9">19</text>
<text x="207.1" y="139.4">22</text>
<text x="240.4" y="139.4">35</text>
<text x="240.4" y="142.9">32</text>
<text x="207.1" y="150">18</text>
<text x="207.1" y="146.4">23</text>
<text x="240.4" y="146.4">33</text>
<text x="240.4" y="150">25</text>
<text x="207.1" y="153.5">5</text>
<text x="240.4" y="153.5">26</text>
<text x="275.9" y="155.1">GPIO25</text>
<text x="76.6" y="158.6">GPIO2</text>
<text x="207.1" y="160.5">2</text>
<text x="207.1" y="157">15</text>
<text x="240.4" y="157">27</text>
<text x="240.4" y="160.5">14</text>
<text x="139.6" y="168">1</text>
<text x="143.1" y="166.2">1</text>
<text x="207.1" y="167.6">17</text>
<text x="207.1" y="164.1">4</text>
<text x="240.4" y="164.1">12</text>
<text x="240.4" y="167.6">13</text>
<text x="139.6" y="171.5">2</text>
<text x="143.1" y="169.7">2</text>
<text x="207.1" y="171.1">16</text>
<text x="240.4" y="171.1">21</text>
<text x="375.9" y="178.5">1</text>
<text x="379.4" y="176.8">1</text>
<text x="139.6" y="182.1">1</text>
<text x="139.6" y="185.6">2</text>
<text x="143.1" y="180.3">1</text>
<text x="143.1" y="183.8">2</text>
<text x="375.9" y="182.1">2</text>
<text x="379.4" y="180.3">2</text>
<text x="294.3" y="189.1">1</text>
<text x="328.1" y="189.1">4</text>
<text x="35" y="199.7">1</text>
<text x="68.8" y="199.7">4</text>
<text x="294.3" y="203.2">2</text>
<text x="328.1" y="203.2">3</text>
<text x="35" y="213.8">2</text>
<text x="68.8" y="213.8">3</text>
<text x="26.7" y="266.7">1</text>
<text x="30.2" y="265">1</text>
<text x="30.2" y="268.5">2</text>
<text x="26.7" y="270.3">2</text>
<text x="53.1" y="275.6">1</text>
<text x="56.6" y="273.8">1</text>
<text x="53.1" y="279.1">2</text>
<text x="56.6" y="277.3">2</text>
</g>
<g font-size="3.2">
<text x="128.8" y="23">1</text>
<text x="128.8" y="26.5">2</text>
<text x="149.9" y="53">1</text>
<text x="141.1" y="61.8">1</text>
<text x="136.6" y="139.4">1</text>
<text x="136.6" y="142.9">2</text>
<text x="136.6" y="146.4">3</text>
</g>
<g font-size="2.5">
<text x="38.8" y="250.9">1</text>
<text x="58.4" y="250.9">8</text>
<text x="38.8" y="257.9">3</text>
<text x="38.8" y="254.4">2</text>
<text x="41.9" y="256.2">VCC</text>
<text x="41.9" y="252.6">OUT1</text>
<text x="51.2" y="252.6">GND</text>
<text x="52.5" y="256.2">IN1</text>
<text x="58.4" y="254.4">7</text>
<text x="58.4" y="257.9">6</text>
<text x="38.8" y="261.4">4</text>
<text x="41.9" y="263.2">OUT2</text>
<text x="41.9" y="259.7">VCC</text>
<text x="51.2" y="263.2">GND</text>
<text x="52.5" y="259.7">IN2</text>
<text x="58.4" y="261.4">5</text>
</g>
<g font-size="2.1" fill="#a54b4b">
<text x="366.4" y="201.1">1</text>
<text x="386.9" y="201.1">2</text>
<text x="198.6" y="208.6" transform="rotate(-90 198.6 208.6)">A</text>
<text x="253.3" y="208.6" transform="rotate(-90 253.3 208.6)">A</text>
<text x="274.5" y="208.6" transform="rotate(-90 274.5 208.6)">A</text>
<text x="366.4" y="204.7">3</text>
<text x="366.4" y="208.2">5</text>
<text x="386.9" y="208.2">6</text>
<text x="386.9" y="204.7">4</text>
<text x="198.6" y="223.6" transform="rotate(-90 198.6 223.6)">C</text>
<text x="253.3" y="223.6" transform="rotate(-90 253.3 223.6)">C</text>
<text x="274.5" y="223.6" transform="rotate(-90 274.5 223.6)">C</text>
</g>
<g font-size="1.4" fill="#a54b4b">
<text x="202.1" y="219.2" transform="rotate(90 202.1 219.2)">IR</text>
<text x="256.8" y="219.2" transform="rotate(90 256.8 219.2)">IR</text>
<text x="278" y="219.2" transform="rotate(90 278 219.2)">IR</text>
</g>
</svg>
